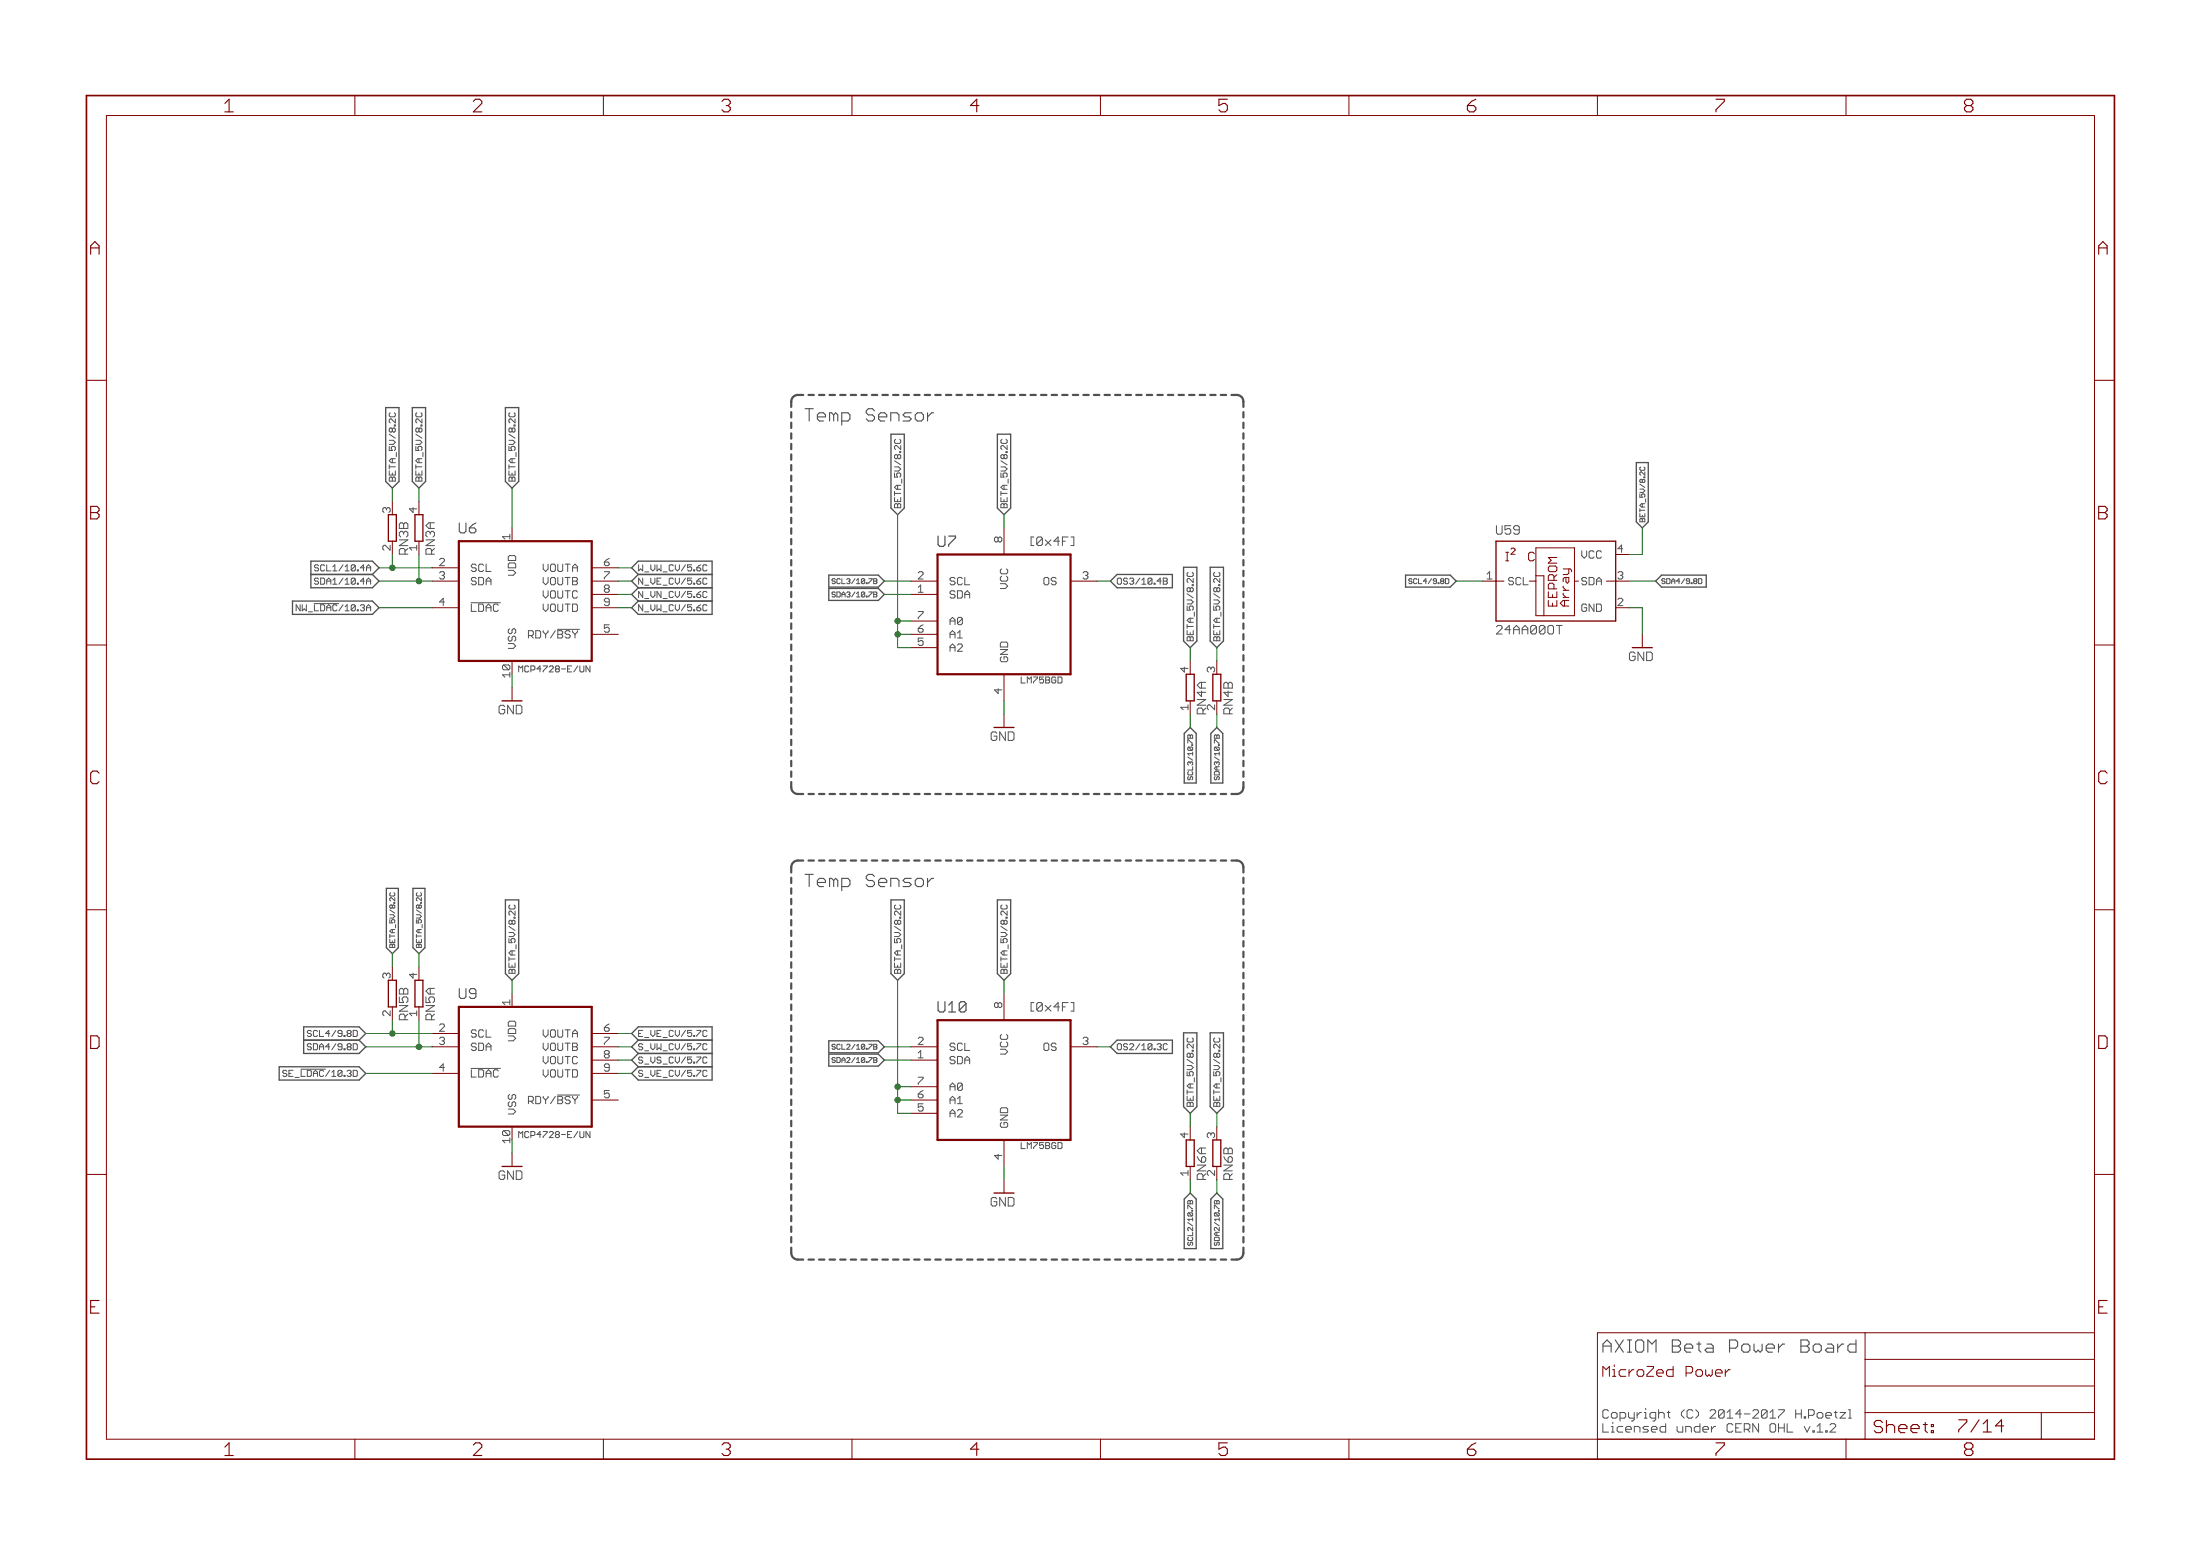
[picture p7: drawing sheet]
<svg xmlns="http://www.w3.org/2000/svg" width="420mm" height="297mm" viewBox="0 0 420 297" stroke-linecap="round" stroke-linejoin="round" font-family="sans-serif">
<g fill="none" stroke="#505050" stroke-width=".42">
<path d="M151.1 78.7v1M153.4 75.4a2.02 2.02 0 0 0-2 .5 2.38 2.38 0 0 0-.3 1.8M154.4 75.4h1M156.4 75.4h1M158.4 75.4h1.1M160.5 75.4h1M162.5 75.4h1M164.5 75.4h1M166.5 75.4h1M168.5 75.4h1.1M170.6 75.4h1M172.6 75.4h1"/>
<path d="M174.6 75.4h1M176.6 75.4h1M178.6 75.4h1.1M180.7 75.4h1M182.7 75.4h1M184.7 75.4h1M186.7 75.4h1M188.7 75.4h1.1M190.8 75.4h1M192.8 75.4h1M194.8 75.4h1M196.8 75.4h1"/>
<path d="M198.8 75.4h1.1M200.9 75.4h1M202.9 75.4h1M204.9 75.4h1M206.9 75.4h1M208.9 75.4h1.1M210.9 75.4h1.1M213 75.4h1M215 75.4h1M217 75.4h1M219 75.4h1M221 75.4h1.1"/>
<path d="M223.1 75.4h1M225.1 75.4h1M227.1 75.4h1M229.1 75.4h1M231.1 75.4h1.1M233.2 75.4h1M235.2 75.4a2.02 2.02 0 0 1 2 .5 2.38 2.38 0 0 1 .3 1.8M237.5 78.7v1M151.1 80.7v1M151.1 82.7v1M151.1 84.7v1M151.1 86.7v1.1"/>
<path d="M151.1 88.8v1M151.1 90.8v1M151.1 92.8v1M151.1 94.8v1M151.1 96.8v1.1M151.1 98.8v1.1M237.5 80.7v1M237.5 82.7v1M237.5 84.7v1M237.5 86.7v1.1M237.5 88.8v1M237.5 90.8v1"/>
<path d="M237.5 92.8v1M237.5 94.8v1M237.5 96.8v1.1M237.5 98.8v1.1M151.1 100.9v1M151.1 102.9v1M151.1 104.9v1M151.1 106.9v1M151.1 108.9v1.1M151.1 111v1M151.1 113v1M151.1 115v1"/>
<path d="M151.1 117v1M151.1 119v1M237.5 100.9v1M237.5 102.9v1M237.5 104.9v1M237.5 106.9v1M237.5 108.9v1.1M237.5 111v1M237.5 113v1M237.5 115v1M237.5 117v1M237.5 119v1"/>
<path d="M151.1 121.1v1M151.1 123.1v1M151.1 125.1v1M151.1 127.1v1M151.1 129.1v1M151.1 131.1v1M151.1 133.1v1.1M151.1 135.2v1M151.1 137.2v1M151.1 139.2v1M237.5 121.1v1M237.5 123.1v1"/>
<path d="M237.5 125.1v1M237.5 127.1v1M237.5 129.1v1M237.5 131.1v1M237.5 133.1v1.1M237.5 135.2v1M237.5 137.2v1M237.5 139.2v1M151.1 149.3a2.08 2.08 0 0 0 .5 2 2.1 2.1 0 0 0 1.8 .3M151.1 141.2v1M151.1 143.2v1.1M151.1 145.2v1.1"/>
<path d="M151.1 147.3v1M154.4 151.6h1M156.4 151.6h1M158.4 151.6h1.1M160.5 151.6h1M162.5 151.6h1M164.5 151.6h1M166.5 151.6h1M168.5 151.6h1.1M170.6 151.6h1M172.6 151.6h1M174.6 151.6h1"/>
<path d="M176.6 151.6h1M178.6 151.6h1.1M180.7 151.6h1M182.7 151.6h1M184.7 151.6h1M186.7 151.6h1M188.7 151.6h1.1M190.8 151.6h1M192.8 151.6h1M194.8 151.6h1M196.8 151.6h1M198.8 151.6h1.1"/>
<path d="M200.9 151.6h1M202.9 151.6h1M204.9 151.6h1M206.9 151.6h1M208.9 151.6h1.1M210.9 151.6h1.1M213 151.6h1M215 151.6h1M217 151.6h1M219 151.6h1M221 151.6h1.1M223.1 151.6h1"/>
<path d="M225.1 151.6h1M227.1 151.6h1M229.1 151.6h1M231.1 151.6h1.1M233.2 151.6h1M237.5 149.3a2.08 2.08 0 0 1-.5 2 2.1 2.1 0 0 1-1.8 .3M237.5 141.2v1M237.5 143.2v1.1M237.5 145.2v1.1M237.5 147.3v1M151.1 167.6v1M151.1 169.6v1"/>
<path d="M151.1 171.6v1M151.1 173.6v1M151.1 175.6v1.1M151.1 177.7v1M151.1 179.7v1M153.4 164.3a1.95 1.95 0 0 0-2 .5 2.35 2.35 0 0 0-.3 1.8M154.4 164.3h1M156.4 164.3h1M158.4 164.3h1.1M160.5 164.3h1M162.5 164.3h1M164.5 164.3h1"/>
<path d="M166.5 164.3h1M168.5 164.3h1.1M170.6 164.3h1M172.6 164.3h1M174.6 164.3h1M176.6 164.3h1M178.6 164.3h1.1M180.7 164.3h1M182.7 164.3h1M184.7 164.3h1M186.7 164.3h1M188.7 164.3h1.1"/>
<path d="M190.8 164.3h1M192.8 164.3h1M194.8 164.3h1M196.8 164.3h1M198.8 164.3h1.1M200.9 164.3h1M202.9 164.3h1M204.9 164.3h1M206.9 164.3h1M208.9 164.3h1.1M210.9 164.3h1.1M213 164.3h1"/>
<path d="M215 164.3h1M217 164.3h1M219 164.3h1M221 164.3h1.1M223.1 164.3h1M225.1 164.3h1M227.1 164.3h1M229.1 164.3h1M231.1 164.3h1.1M233.2 164.3h1M235.2 164.3a1.95 1.95 0 0 1 2 .5 2.35 2.35 0 0 1 .3 1.8M237.5 167.6v1"/>
<path d="M237.5 169.6v1M237.5 171.6v1M237.5 173.6v1M237.5 175.6v1.1M237.5 177.7v1M237.5 179.7v1M151.1 181.7v1M151.1 183.7v1M151.1 185.7v1M151.1 187.7v1M151.1 189.8v1M151.1 191.8v1"/>
<path d="M151.1 193.8v1M151.1 195.8v1M151.1 197.8v1M151.1 199.8v1.1M237.5 181.7v1M237.5 183.7v1M237.5 185.7v1M237.5 187.7v1M237.5 189.8v1M237.5 191.8v1M237.5 193.8v1M237.5 195.8v1"/>
<path d="M237.5 197.8v1M237.5 199.8v1.1M151.1 201.9v1M151.1 203.9v1M151.1 205.9v1M151.1 207.9v1M151.1 209.9v1M151.1 211.9v1.1M151.1 214v1M151.1 216v1M151.1 218v1M237.5 201.9v1"/>
<path d="M237.5 203.9v1M237.5 205.9v1M237.5 207.9v1M237.5 209.9v1M237.5 211.9v1.1M237.5 214v1M237.5 216v1M237.5 218v1M151.1 238.2a2.03 2.03 0 0 0 .5 2 2.1 2.1 0 0 0 1.8 .3M151.1 220v1M151.1 222v1.1M151.1 224v1.1"/>
<path d="M151.1 226.1v1M151.1 228.1v1M151.1 230.1v1M151.1 232.1v1M151.1 234.1v1.1M151.1 236.2v1M237.5 238.2a2.03 2.03 0 0 1-.5 2 2.1 2.1 0 0 1-1.8 .3M237.5 220v1M237.5 222v1.1M237.5 224v1.1M237.5 226.1v1M237.5 228.1v1"/>
<path d="M237.5 230.1v1M237.5 232.1v1M237.5 234.1v1.1M237.5 236.2v1M154.4 240.5h1M156.4 240.5h1M158.4 240.5h1.1M160.5 240.5h1M162.5 240.5h1M164.5 240.5h1M166.5 240.5h1M168.5 240.5h1.1"/>
<path d="M170.6 240.5h1M172.6 240.5h1M174.6 240.5h1M176.6 240.5h1M178.6 240.5h1.1M180.7 240.5h1M182.7 240.5h1M184.7 240.5h1M186.7 240.5h1M188.7 240.5h1.1M190.8 240.5h1M192.8 240.5h1"/>
<path d="M194.8 240.5h1M196.8 240.5h1M198.8 240.5h1.1M200.9 240.5h1M202.9 240.5h1M204.9 240.5h1M206.9 240.5h1M208.9 240.5h1.1M210.9 240.5h1.1M213 240.5h1M215 240.5h1M217 240.5h1"/>
<path d="M219 240.5h1M221 240.5h1.1M223.1 240.5h1M225.1 240.5h1M227.1 240.5h1M229.1 240.5h1M231.1 240.5h1.1M233.2 240.5h1"/>
</g>
<path d="M351.7 256.6h.4M354.5 255.8v2.3h-1.2l-.4-.4v-.7l.4-.4h1.2" fill="none" stroke="#505050" stroke-width=".21"/>
<g fill="none" stroke="#505050" stroke-width=".19">
<path d="M74.5 78.8l-.2 .2M75.3 78.8l.2 .2M79.6 78.8l-.2 .2M80.4 78.8l.2 .2M97.4 78.8l-.2 .2M98.2 78.8l.2 .2M171 83.9l-.2 .2M171.8 83.9l.2 .2M191.4 83.9l-.2 .2M192.1 83.9l.2 .2M313.4 89.2l-.2 .1M314 89.2l.1 .1"/>
<path d="M60 115.2h4.7M60 108.8l.3 .2h.3M60.6 107.8h-.3l-.3 .2 .3 .4h.3M90 115.1h5.6M134.8 110.4l.2 .2M135 111.3l-.2 .2M158.9 111.3l.2 .1h.3M159.4 110.5h-.3l-.2 .1 .2 .3h.3M226.9 109.3l-.2 .2M227.7 109.3l.2 .2M232 109.3l-.2 .2M232.8 109.3l.2 .2"/>
<path d="M269 111.3l.2 .1M269.2 110.5l-.2 .1 .2 .3M99.4 127.5l-.3-.4v1.2M106.5 120.1h4.2M226.8 148.4v.3l.2 .2 .3-.2v-.3M227.8 148.4v.3l-.2 .2M74.6 170.4l-.2 .2M75.2 170.4l.2 .2M79.7 170.4l-.2 .2M80.3 170.4l.2 .2M97.4 172.8l-.2 .2M98.2 172.8l.2 .2"/>
<path d="M171 172.8l-.2 .2M171.8 172.8l.2 .2M191.4 172.8l-.2 .2M192.1 172.8l.2 .2M58.7 197.7l.2 .2M58.9 196.7l-.2 .2 .2 .4M134.4 196.7h.4l.2 .2M135 197.7l-.2 .2h-.4M159.4 199.3h-.3l-.2 .2 .2 .3h.3M226.9 198.1l-.2 .3M227.7 198.1l.2 .3M232 198.1l-.2 .3"/>
<path d="M232.8 198.1l.2 .3M54 205.3l.2 .2M54.2 204.3l-.2 .2 .2 .4M57.5 204.1h4.6M90 204h5.6M99.4 216.4l-.3-.4v1.2M106.5 209h4.2M134.4 201.8h.4l.2 .2M134.4 204.3h.4l.2 .2M135 202.8l-.2 .1h-.4M135 205.3l-.2 .2h-.4M158.9 200.1l.2 .2h.3"/>
<path d="M226.8 237.3v.3l.2 .1 .3-.1v-.3M227.8 237.3v.3l-.2 .1M347 272.3l.6-.5v1.6M347 273.4h1.1M348.7 270.5l.3 .2h.5M348.7 269.9l.3-.3h.5l.3 .3v.3h-1.1M348.7 273.1h.3v.3h-.3zM349.5 272l.3-.2h.5l.3 .2v.3l-1.1 1.1h1.1M350.3 269.6h.6M350.6 269.4v1.1l.3 .2M351.4 269.6h1.1l-1.1 1.1h1.1M353 270.7h.6"/>
<path d="M353 269.1h.3v1.6"/>
</g>
<g fill="none" stroke="#505050" stroke-width=".25">
<path d="M73.7 77.8h2.5v14.1l-1.3 1.3-1.2-1.3zM78.7 77.8h2.6v14.1l-1.3 1.3-1.3-1.3zM96.5 77.8h2.6v14.1l-1.3 1.3-1.3-1.3zM170.2 82.9h2.5v14.1l-1.3 1.3-1.2-1.3zM190.5 82.9h2.5v14.1l-1.3 1.3-1.2-1.3zM312.5 88.3h2.3v11.3l-1.2 1.2-1.1-1.2zM55.9 114.7h15.2l1.3 1.3-1.3 1.3h-15.2zM59.4 109.7h11.7M59.4 107.1h11.7l1.3 1.3-1.3 1.3 1.3 1.2-1.3 1.3h-11.7zM121.9 109.7h14.1v7.6h-14.1l-1.3-1.3 1.3-1.3M121.9 112.2h14.1M121.9 109.7l-1.3 1.2 1.3 1.3"/>
<path d="M121.9 112.2l-1.3 1.3 1.3 1.2M121.9 114.7h14.1M136 107.1h-14.1l-1.3 1.3 1.3 1.3M158.3 109.8h9.4l1.2 1.1-1.2 1.2h-9.4zM158.3 112.3h9.4l1.2 1.2-1.2 1.1h-9.4zM212.1 110.9l1.2-1.2h10.6v2.5h-10.6zM226 108.3h2.6v14.1l-1.3 1.2-1.3-1.2zM231.1 108.3h2.6v14.1l-1.3 1.2-1.3-1.2zM268.4 109.8h8.6l1.1 1.1-1.1 1.2h-8.6zM316.2 110.9l1.1-1.1h8.6v2.3h-8.6zM226.2 140l1.1-1.1 1.2 1.1v9.5h-2.3zM231.2 140l1.2-1.1 1.1 1.1v9.5h-2.3z"/>
<path d="M73.8 169.6h2.3v11.3l-1.2 1.2-1.1-1.2zM78.9 169.6h2.3v11.3l-1.2 1.2-1.1-1.2zM96.5 171.8h2.6v14.1l-1.3 1.2-1.3-1.2zM170.2 171.8h2.5v14.1l-1.3 1.2-1.2-1.2zM190.5 171.8h2.5v14.1l-1.3 1.2-1.2-1.2zM58 198.6h10.6M58 196h10.6l1.2 1.3-1.2 1.3 1.2 1.2-1.2 1.3h-10.6zM121.9 198.6h14.1M121.9 198.6l-1.3-1.3 1.3-1.3h14.1v10.2h-14.1l-1.3-1.3 1.3-1.3M121.9 198.6l-1.3 1.2 1.3 1.3M158.3 198.7h9.4l1.2 1.1-1.2 1.2h-9.4zM212.1 199.8l1.2-1.2h10.6v2.5h-10.6z"/>
<path d="M226 197.2h2.6v14.1l-1.3 1.2-1.3-1.2zM231.1 197.2h2.6v14.1l-1.3 1.2-1.3-1.2zM53.3 203.6h15.3l1.2 1.3-1.2 1.3h-15.3zM121.9 201.1h14.1M121.9 201.1l-1.3 1.3 1.3 1.2M121.9 203.6h14.1M158.3 201.2h9.4l1.2 1.2-1.2 1.1h-9.4zM226.2 228.9l1.1-1.1 1.2 1.1v9.5h-2.3zM231.2 228.9l1.2-1.1 1.1 1.1v9.5h-2.3z"/>
</g>
<g fill="none" stroke="#800000" stroke-width=".19">
<path d="M67.8 18.2v3.9M115.2 18.2v3.9M162.7 18.2v3.9M210.2 18.2v3.9M257.6 18.2v3.9M305.1 18.2v3.9M352.6 18.2v3.9M20.3 22.1h379.7v252.6h-379.7zM16.5 72.6h3.8M400 72.6h3.8M74.9 95.7v2.6M80 95.7v2.6"/>
<path d="M74.9 103.3v2.6M80 103.3v2.6M82.5 110.9h5.1M82.5 108.4h5.1M82.5 116h5.1M97.8 100.8v2.5M113 110.9h5.1M113 113.5h5.1M113 108.4h5.1M113 116h5.1M174 118.6h5M174 110.9h5"/>
<path d="M174 113.5h5M191.7 100.8v5.1M204.4 110.9h5.1M283.2 110.9h4M292.1 110.9h1.2M292.2 105.4h.6l.2 .3M293 106.8l-.2 .3h-.6M293.3 104.6h7.4v12.9h-7.4zM293.3 109.9h1.6v7.6M300.7 110.9h.8M306.8 110.9h4.3M308.6 116h2.5"/>
<path d="M308.6 105.9h2.5M16.5 123.1h3.8M97.8 131.3v2.5M113 121.1h5.1M174 121.1h5M174 123.6h5M191.7 128.7v5.1M191.7 136.3v2.6M227.3 126.2v2.5M227.3 133.8v2.5M232.4 126.2v2.5M232.4 133.8v2.5"/>
<path d="M313.6 121.1v2.5M400 123.1h3.8M16.5 173.7h3.8M400 173.7h3.8M74.9 184.6v2.5M74.9 192.2v2.6M80 184.6v2.5M80 192.2v2.6M82.5 199.8h5.1M82.5 197.3h5.1M97.8 189.7v2.5M113 199.8h5.1"/>
<path d="M113 197.3h5.1M174 199.8h5M191.7 189.7v5.1M204.4 199.8h5.1M82.5 204.9h5.1M113 210h5.1M113 202.4h5.1M113 204.9h5.1M174 207.5h5M174 210h5M174 212.5h5M174 202.4h5"/>
<path d="M191.7 217.6v5.1M227.3 215.1v2.5M232.4 215.1v2.5M16.5 224.2h3.8M97.8 220.1v2.6M191.7 225.2v2.6M227.3 222.7v2.5M232.4 222.7v2.5M400 224.2h3.8M356.2 254.4v20.3M356.2 259.5h43.8M400 254.4h-94.9v24.2"/>
<path d="M67.8 274.7v3.9M115.2 274.7v3.9M162.7 274.7v3.9M210.2 274.7v3.9M257.6 274.7v3.9M330.4 261.5h-.3l-.6 .6M352.6 274.7v3.9M356.2 269.7h43.8M356.2 264.6h43.8M389.8 269.7v5"/>
</g>
<path d="M87.6 103.3h25.4v22.9h-25.4zM179 105.9h25.4v22.8h-25.4zM87.6 192.2h25.4v22.9h-25.4zM179 194.8h25.4v22.8h-25.4z" fill="none" stroke="#800000" stroke-width=".42"/>
<path d="M74.2 98.3h1.5v5h-1.5zM79.2 98.3h1.6v5h-1.6zM285.7 103.3h22.9v15.3h-22.9zM226.5 128.7h1.6v5.1h-1.6zM231.6 128.7h1.6v5.1h-1.6zM74.2 187.1h1.5v5.1h-1.5zM79.2 187.1h1.6v5.1h-1.6zM226.5 217.6h1.6v5.1h-1.6zM231.6 217.6h1.6v5.1h-1.6z" fill="none" stroke="#800000" stroke-width=".25"/>
<path d="M359.5 271.5l-.4-.3h-.8l-.4 .3v.4l.4 .4h.8l.4 .4v.4l-.4 .4h-.8l-.4-.4M360.3 271.2v2.3M360.3 272.3l.4-.4h.8l.3 .4v1.2M362.6 272.7h1.6v-.4l-.4-.4h-.8l-.4 .4v.8l.4 .4h.8M365 272.7h1.5v-.4l-.4-.4h-.7l-.4 .4v.8l.4 .4h.7M367.3 271.9h.8M367.7 271.5v1.6l.4 .4M368.9 271.9h.4v.4h-.4zM368.9 273.1h.4v.4h-.4z" fill="none" stroke="#800000" stroke-width=".21"/>
<path d="M16.5 18.2h387.3v260.4h-387.3z" fill="none" stroke="#800000" stroke-width=".32"/>
<g fill="none" stroke="#008000" stroke-width=".19">
<path d="M74.9 93.2v2.5M80 93.2v2.5M97.8 93.2v7.6M171.4 98.3v25.3h2.6M191.7 98.3v2.5M72.4 116h10.1M72.4 110.9h10.1M72.4 108.4h10.1M74.9 105.9v2.5M80 105.9v5M118.1 116h2.5M118.1 110.9h2.5"/>
<path d="M118.1 113.5h2.5M118.1 108.4h2.5M168.9 110.9h5.1M168.9 113.5h5.1M171.4 118.6h2.6M209.5 110.9h2.6M278.1 110.9h5.1M311.1 116h2.5v5.1M311.1 110.9h5.1M313.6 100.8v5.1h-2.5M97.8 128.7v2.6M171.4 121.1h2.6"/>
<path d="M191.7 133.8v2.5M227.3 123.6v2.6M227.3 136.3v2.6M232.4 123.6v2.6M232.4 136.3v2.6M69.8 199.8h12.7M69.8 197.3h12.7M74.9 182.1v2.5M74.9 194.8v2.5M80 182.1v2.5M80 194.8v5M97.8 187.1v2.6"/>
<path d="M118.1 199.8h2.5M118.1 197.3h2.5M168.9 199.8h5.1M171.4 187.1v25.4h2.6M191.7 187.1v2.6M209.5 199.8h2.6M69.8 204.9h12.7M97.8 217.6v2.5M118.1 202.4h2.5M118.1 204.9h2.5M168.9 202.4h5.1M171.4 207.5h2.6"/>
<path d="M171.4 210h2.6M227.3 212.5v2.6M232.4 212.5v2.6M191.7 222.7v2.5M227.3 225.2v2.6M232.4 225.2v2.6"/>
</g>
<g fill="#008000" stroke="#008000" stroke-width=".19">
<circle cx="171.4" cy="118.6" r=".51"/>
<circle cx="171.4" cy="121.1" r=".51"/>
<circle cx="171.4" cy="207.5" r=".51"/>
<circle cx="171.4" cy="210" r=".51"/>
<circle cx="74.9" cy="108.4" r=".51"/>
<circle cx="80" cy="110.9" r=".51"/>
<circle cx="74.9" cy="197.3" r=".51"/>
<circle cx="80" cy="199.8" r=".51"/>
</g>
<g font-size="3.7" fill="#800000">
<text x="42.9" y="21.4">1</text>
<text x="90.3" y="21.4">2</text>
<text x="137.8" y="21.4">3</text>
<text x="185.3" y="21.4">4</text>
<text x="232.7" y="21.4">5</text>
<text x="280.2" y="21.4">6</text>
<text x="327.6" y="21.4">7</text>
<text x="375.1" y="21.4">8</text>
<text x="17.2" y="48.6">A</text>
<text x="400.7" y="48.6">A</text>
<text x="17.2" y="99.2">B</text>
<text x="400.7" y="99.2">B</text>
<text x="17.1" y="149.7">C</text>
<text x="400.6" y="149.7">C</text>
<text x="17" y="200.2">D</text>
<text x="400.5" y="200.2">D</text>
<text x="17.3" y="250.8">E</text>
<text x="400.7" y="250.8">E</text>
<text x="42.9" y="277.9">1</text>
<text x="90.3" y="277.9">2</text>
<text x="137.8" y="277.9">3</text>
<text x="185.3" y="277.9">4</text>
<text x="232.7" y="277.9">5</text>
<text x="280.2" y="277.9">6</text>
<text x="327.6" y="277.9">7</text>
<text x="375.1" y="277.9">8</text>
</g>
<g font-size="3.6" fill="#505050">
<text x="153.7" y="80.5">Tem</text>
<text x="161.5" y="80.5">p Sensor</text>
<text x="153.7" y="169.4">Tem</text>
<text x="161.5" y="169.4">p Sensor</text>
<text x="306" y="258.2">AXIOM Beta Power Board</text>
</g>
<text font-size="3.6" fill="#800000" x="374" y="273.5">7/14</text>
<g font-size="3.1" fill="#505050">
<text x="179.1" y="104.4">U7</text>
<text x="179.1" y="193.3">U10</text>
</g>
<g font-size="2.9" fill="#505050">
<text x="87.6" y="101.8">U6</text>
<text x="87.6" y="190.7">U9</text>
</g>
<text font-size="2.9" fill="#800000" x="306" y="262.8">MicroZed Power</text>
<g font-size="2.5" fill="#505050">
<text x="78" y="105.9" transform="rotate(-90 78 105.9)">RN3B</text>
<text x="83.1" y="105.9" transform="rotate(-90 83.1 105.9)">RN3A</text>
<text x="196.8" y="104.2">[0x4F]</text>
<text x="285.7" y="102.1">U59</text>
<text x="285.7" y="121.1">24AA00OT</text>
<text x="230.4" y="136.3" transform="rotate(-90 230.4 136.3)">RN4A</text>
<text x="235.4" y="136.3" transform="rotate(-90 235.4 136.3)">RN4B</text>
<text x="78" y="194.7" transform="rotate(-90 78 194.7)">RN5B</text>
<text x="83.1" y="194.7" transform="rotate(-90 83.1 194.7)">RN5A</text>
<text x="196.8" y="193.1">[0x4F]</text>
<text x="230.4" y="225.2" transform="rotate(-90 230.4 225.2)">RN6A</text>
<text x="235.4" y="225.2" transform="rotate(-90 235.4 225.2)">RN6B</text>
<text x="306" y="270.8">Copyright (C) 2014-2017 H.Poetzl</text>
<text x="306" y="273.5">Licensed under CERN OHL v.1.2</text>
</g>
<g font-size="2.5" fill="#800000">
<text x="287.5" y="107.1">I C</text>
<text x="297.4" y="115.8" transform="rotate(-90 297.4 115.8)">EEPROM</text>
<text x="299.7" y="115.8" transform="rotate(-90 299.7 115.8)">Array</text>
<text x="311.1" y="126.2">GND</text>
<text x="95.2" y="136.3">GND</text>
<text x="189.2" y="141.4">GND</text>
<text x="95.2" y="225.2">GND</text>
<text x="189.2" y="230.3">GND</text>
</g>
<g font-size="2.1" fill="#505050">
<text x="74.6" y="97.9" transform="rotate(-90 74.6 97.9)">3</text>
<text x="79.6" y="97.9" transform="rotate(-90 79.6 97.9)">4</text>
<text x="74.6" y="105" transform="rotate(-90 74.6 105)">2</text>
<text x="79.6" y="105" transform="rotate(-90 79.6 105)">1</text>
<text x="97.4" y="103" transform="rotate(-90 97.4 103)">1</text>
<text x="191.4" y="103.5" transform="rotate(-90 191.4 103.5)">8</text>
<text x="301.8" y="106.6">VCC</text>
<text x="308.9" y="105.5">4</text>
<text x="83.9" y="108">2</text>
<text x="83.9" y="110.6">3</text>
<text x="90" y="109.2">SCL</text>
<text x="90" y="111.7">SDA</text>
<text x="98.5" y="110.4" transform="rotate(-90 98.5 110.4)">VDD</text>
<text x="103.2" y="111.7">VOUTB</text>
<text x="103.2" y="109.2">VOUTA</text>
<text x="115.4" y="113.1">8</text>
<text x="115.4" y="110.6">7</text>
<text x="115.4" y="108">6</text>
<text x="175.4" y="110.6">2</text>
<text x="175.4" y="113.1">1</text>
<text x="181.4" y="111.7">SCL</text>
<text x="192.5" y="112.7" transform="rotate(-90 192.5 112.7)">VCC</text>
<text x="199.1" y="111.7">OS</text>
<text x="206.8" y="110.6">3</text>
<text x="284" y="110.6">1</text>
<text x="288.1" y="111.7">SCL</text>
<text x="301.8" y="111.7">SDA</text>
<text x="308.9" y="110.6">3</text>
<text x="83.9" y="115.7">4</text>
<text x="90" y="116.8">LDAC</text>
<text x="103" y="116.8">VOUTD</text>
<text x="103.1" y="114.2">VOUTC</text>
<text x="115.4" y="115.7">9</text>
<text x="175.4" y="118.2">7</text>
<text x="181.4" y="119.3">A0</text>
<text x="181.4" y="114.2">SDA</text>
<text x="301.3" y="116.8">GND</text>
<text x="308.9" y="115.7">2</text>
<text x="98.5" y="123.8" transform="rotate(-90 98.5 123.8)">VSS</text>
<text x="101.4" y="121.9">RDY/BSY</text>
<text x="115.4" y="120.7">5</text>
<text x="175.4" y="120.7">6</text>
<text x="175.4" y="123.3">5</text>
<text x="181.4" y="121.9">A1</text>
<text x="181.4" y="124.4">A2</text>
<text x="192.5" y="126.4" transform="rotate(-90 192.5 126.4)">GND</text>
<text x="226.9" y="128.4" transform="rotate(-90 226.9 128.4)">4</text>
<text x="232" y="128.4" transform="rotate(-90 232 128.4)">3</text>
<text x="191.4" y="132.4" transform="rotate(-90 191.4 132.4)">4</text>
<text x="226.9" y="135.5" transform="rotate(-90 226.9 135.5)">1</text>
<text x="232" y="135.5" transform="rotate(-90 232 135.5)">2</text>
<text x="74.6" y="186.8" transform="rotate(-90 74.6 186.8)">3</text>
<text x="79.6" y="186.8" transform="rotate(-90 79.6 186.8)">4</text>
<text x="97.4" y="191.9" transform="rotate(-90 97.4 191.9)">1</text>
<text x="74.6" y="193.9" transform="rotate(-90 74.6 193.9)">2</text>
<text x="79.6" y="193.9" transform="rotate(-90 79.6 193.9)">1</text>
<text x="83.9" y="196.9">2</text>
<text x="115.4" y="196.9">6</text>
<text x="191.4" y="192.4" transform="rotate(-90 191.4 192.4)">8</text>
<text x="83.9" y="199.5">3</text>
<text x="90" y="198">SCL</text>
<text x="90" y="200.6">SDA</text>
<text x="98.5" y="199.3" transform="rotate(-90 98.5 199.3)">VDD</text>
<text x="103.1" y="203.1">VOUTC</text>
<text x="103.2" y="200.6">VOUTB</text>
<text x="103.2" y="198">VOUTA</text>
<text x="115.4" y="202">8</text>
<text x="115.4" y="199.5">7</text>
<text x="175.4" y="199.5">2</text>
<text x="175.4" y="202">1</text>
<text x="181.4" y="200.6">SCL</text>
<text x="181.4" y="203.1">SDA</text>
<text x="192.5" y="201.6" transform="rotate(-90 192.5 201.6)">VCC</text>
<text x="199.1" y="200.6">OS</text>
<text x="206.8" y="199.5">3</text>
<text x="83.9" y="204.6">4</text>
<text x="90" y="205.7">LDAC</text>
<text x="103" y="205.7">VOUTD</text>
<text x="115.4" y="209.6">5</text>
<text x="115.4" y="204.6">9</text>
<text x="175.4" y="207.1">7</text>
<text x="175.4" y="209.6">6</text>
<text x="181.4" y="208.2">A0</text>
<text x="98.5" y="212.7" transform="rotate(-90 98.5 212.7)">VSS</text>
<text x="101.4" y="210.7">RDY/BSY</text>
<text x="175.4" y="212.2">5</text>
<text x="181.4" y="210.7">A1</text>
<text x="181.4" y="213.3">A2</text>
<text x="192.5" y="215.3" transform="rotate(-90 192.5 215.3)">GND</text>
<text x="191.4" y="221.3" transform="rotate(-90 191.4 221.3)">4</text>
<text x="226.9" y="217.2" transform="rotate(-90 226.9 217.2)">4</text>
<text x="232" y="217.2" transform="rotate(-90 232 217.2)">3</text>
<text x="226.9" y="224.4" transform="rotate(-90 226.9 224.4)">1</text>
<text x="232" y="224.4" transform="rotate(-90 232 224.4)">2</text>
</g>
<g font-size="2.1" fill="#800000">
<text x="97.4" y="129.2" transform="rotate(-90 97.4 129.2)">10</text>
<text x="97.4" y="218.1" transform="rotate(-90 97.4 218.1)">10</text>
</g>
<g font-size="1.8" fill="#505050">
<text x="75.6" y="91.9" transform="rotate(-90 75.6 91.9)">BETA_5V/8.2C</text>
<text x="80.6" y="91.9" transform="rotate(-90 80.6 91.9)">BETA_5V/8.2C</text>
<text x="98.4" y="91.9" transform="rotate(-90 98.4 91.9)">BETA_5V/8.2C</text>
<text x="172.1" y="97" transform="rotate(-90 172.1 97)">BETA_5V/8.2C</text>
<text x="192.4" y="97" transform="rotate(-90 192.4 97)">BETA_5V/8.2C</text>
<text x="60.6" y="111.6">SDA1/10.4A</text>
<text x="60.9" y="109">SCL1/10.4A</text>
<text x="121.9" y="109">W_VW_CV/5.6C</text>
<text x="121.9" y="111.6">N_VE_CV/5.6C</text>
<text x="213.3" y="111.6">OS3/10.4B</text>
<text x="56.6" y="116.7">NW_LDAC/10.3A</text>
<text x="121.9" y="114.1">N_VN_CV/5.6C</text>
<text x="121.9" y="116.7">N_VW_CV/5.6C</text>
<text x="227.9" y="122.4" transform="rotate(-90 227.9 122.4)">BETA_5V/8.2C</text>
<text x="233" y="122.4" transform="rotate(-90 233 122.4)">BETA_5V/8.2C</text>
<text x="99.7" y="128.3">MCP4728-E/UN</text>
<text x="194.4" y="130.4">LM75BGD</text>
<text x="98.4" y="185.9" transform="rotate(-90 98.4 185.9)">BETA_5V/8.2C</text>
<text x="172.1" y="185.9" transform="rotate(-90 172.1 185.9)">BETA_5V/8.2C</text>
<text x="192.4" y="185.9" transform="rotate(-90 192.4 185.9)">BETA_5V/8.2C</text>
<text x="59.3" y="197.9">SCL4/9.8D</text>
<text x="121.9" y="197.9">E_VE_CV/5.7C</text>
<text x="59" y="200.5">SDA4/9.8D</text>
<text x="121.9" y="200.5">S_VW_CV/5.7C</text>
<text x="121.9" y="203">S_VS_CV/5.7C</text>
<text x="213.3" y="200.5">OS2/10.3C</text>
<text x="54.7" y="205.5">SE_LDAC/10.3D</text>
<text x="121.9" y="205.5">S_VE_CV/5.7C</text>
<text x="227.9" y="211.3" transform="rotate(-90 227.9 211.3)">BETA_5V/8.2C</text>
<text x="233" y="211.3" transform="rotate(-90 233 211.3)">BETA_5V/8.2C</text>
<text x="99.7" y="217.2">MCP4728-E/UN</text>
<text x="194.4" y="219.3">LM75BGD</text>
</g>
<text font-size="1.8" fill="#800000" x="288.5" y="105.9">2</text>
<g font-size="1.4" fill="#505050">
<text x="314.2" y="99.6" transform="rotate(-90 314.2 99.6)">BETA_5V/8.2C</text>
<text x="159.2" y="114">SDA3/10.7B</text>
<text x="159.5" y="111.5">SCL3/10.7B</text>
<text x="269.5" y="111.5">SCL4/9.8D</text>
<text x="317.3" y="111.5">SDA4/9.8D</text>
<text x="227.8" y="148.3" transform="rotate(-90 227.8 148.3)">SCL3/10.7B</text>
<text x="232.9" y="148.6" transform="rotate(-90 232.9 148.6)">SDA3/10.7B</text>
<text x="75.4" y="180.9" transform="rotate(-90 75.4 180.9)">BETA_5V/8.2C</text>
<text x="80.5" y="180.9" transform="rotate(-90 80.5 180.9)">BETA_5V/8.2C</text>
<text x="159.2" y="202.9">SDA2/10.7B</text>
<text x="159.5" y="200.3">SCL2/10.7B</text>
<text x="227.8" y="237.1" transform="rotate(-90 227.8 237.1)">SCL2/10.7B</text>
<text x="232.9" y="237.4" transform="rotate(-90 232.9 237.4)">SDA2/10.7B</text>
</g>
</svg>
